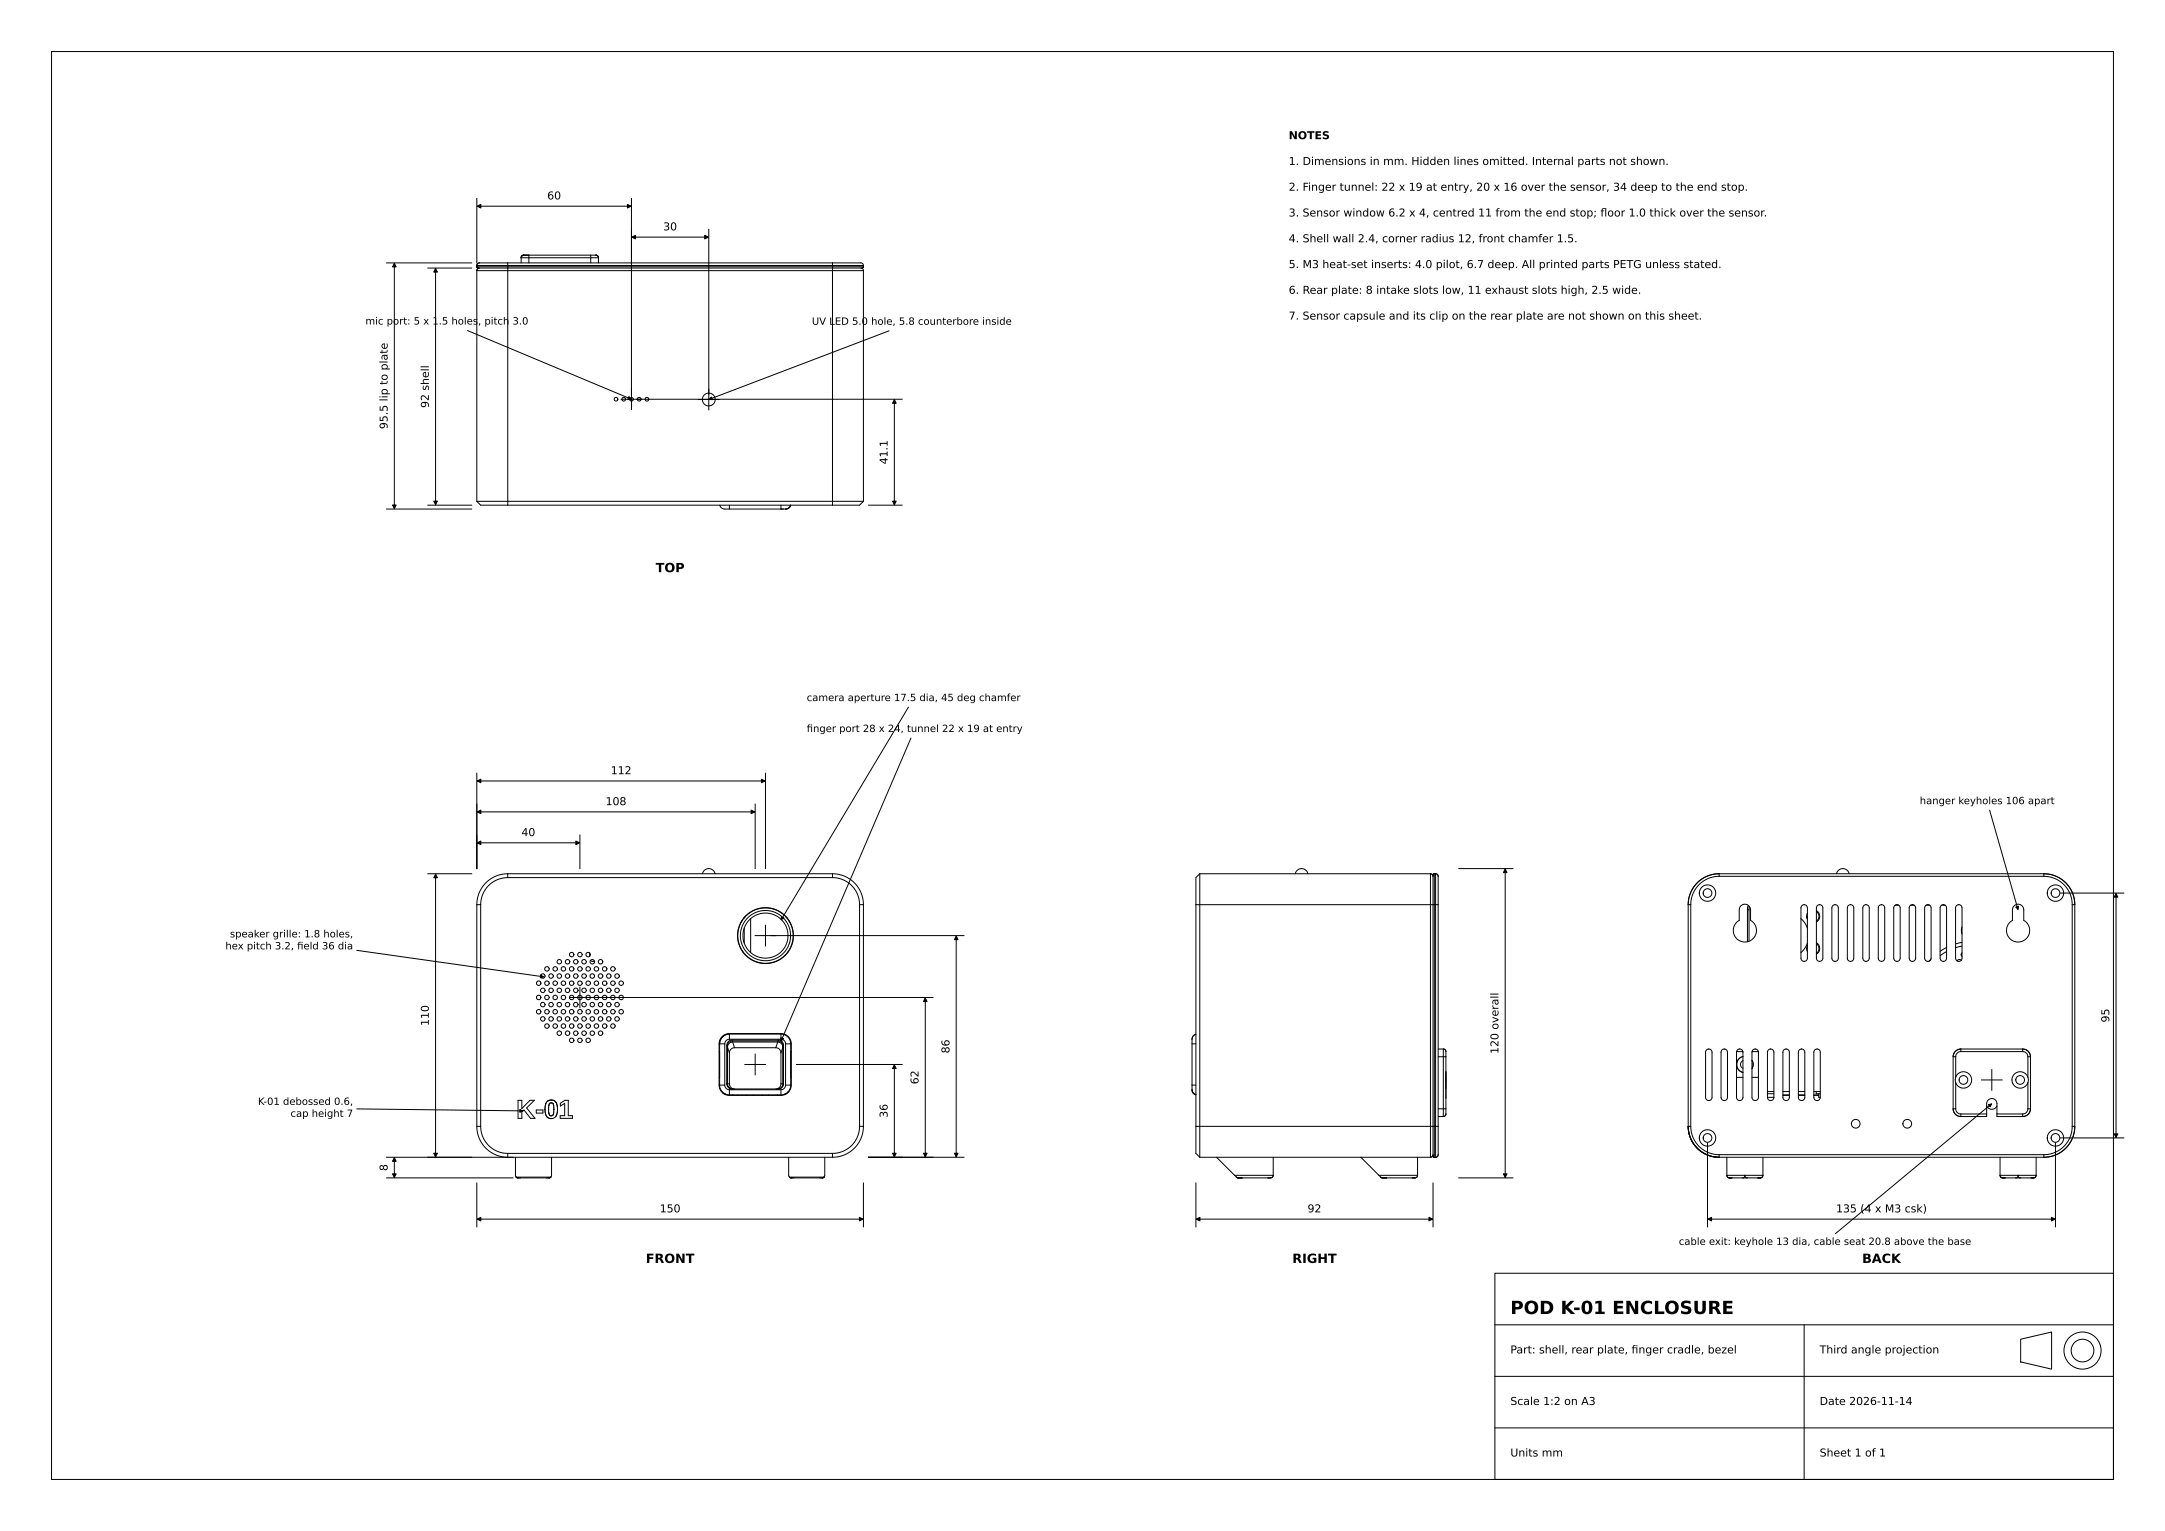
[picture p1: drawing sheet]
<svg xmlns="http://www.w3.org/2000/svg" width="420mm" height="297mm" viewBox="0 0 420 297" stroke-linecap="round" stroke-linejoin="round" font-family="sans-serif">
<g fill="none" stroke="#000" stroke-width=".19">
<path d="M10 10h400v277h-400zM92.5 38.5v12.5M92.6 40h29.8M122.5 38.5v40.9M75 51h16.5M76.5 51.1v47.6M83 52h8.5M84.5 52.1v45.8M92.5 51.8l.3 .2h5.7M92.5 52.5h6M92.5 51.8h6M92.5 51.5h6"/>
<path d="M92.5 51.5v.3M92.5 52.5v44.8M93 52a.5 .5 0 0 0-.5 .5M98.5 51h-4.3a2.07 2.07 0 0 0-1.6 .1l-.1 .4M98.5 52v.5M98.5 51.8v.2M98.5 51v.5M98.5 51.5v.3M98.5 52.5v45.5M98.5 52h63M98.5 51h63M98.5 52.5h63"/>
<path d="M98.5 51.8h63M98.5 51.5h63M101.1 50h1.5M101.1 50v1M101.6 49.5h.1M101.6 49.5a.5 .5 0 0 0-.5 .5M101.6 49.5h1M102.6 49.5v.5M102.6 49.5h12M102.6 50v1M102.6 50h12M114.6 49.5h1"/>
<path d="M114.6 50h1.5M114.6 49.5v.5M114.6 50v1M115.6 49.5a.5 .5 0 0 1 .5 .5M115.6 49.5h.1M115.7 49.5h.1M116.1 50v1M122.6 46h14.8M137.5 44.5v35M161.5 51h4.3a2.07 2.07 0 0 1 1.6 .1l.1 .4M161.5 52v.5M161.5 52.5h6"/>
<path d="M161.5 51.8v.2M161.5 51.8h6M161.5 51v.5M161.5 51.5h6M161.5 51.5v.3M161.5 52.5v45.5M167 52a.5 .5 0 0 1 .5 .5M167.5 51.8l-.3 .2h-5.7M167.5 51.5v.3M167.5 52.5v44.8M90.7 64.1l31.7 13.3M120.5 77.5h54.5"/>
<path d="M135.5 77.5h4M172.5 64.2l-34.9 13.3M173.5 77.5v20.4M75 98.8h16.5M83 98h8.5M92.5 97.3h75M92.5 97.3l.8 .7h5.2M98.5 98h63M139.6 98a1.64 1.64 0 0 0 1.9 .8M141.5 98v.8M141.5 98.8h10M151.5 98.8h.5"/>
<path d="M151.5 98v.8M153.4 98a1.64 1.64 0 0 1-1.9 .8M167.5 97.3l-.8 .7h-5.2M168.5 98h6.5M176.2 137.2l-24.7 41.2M92.5 150v18.5M92.6 157.5h53.8M92.6 151.5h55.8M146.5 156v12.5M148.5 150v18.5M176.7 143.2l-25.2 58.7M386 157.2l5.5 19.2"/>
<path d="M83 169.5h8.5M84.5 169.6v54.8M92.5 175.5v43M92.5 175.5h.8M92.6 163.5h19.8M93.3 175.5v43M98.5 169.5a6 6 0 0 0-6 6M98.5 170.2a5.3 5.3 0 0 0-5.2 5.3M98.5 170.2h63M98.5 169.5h63M98.5 169.5v.7M112.5 162v6.5"/>
<path d="M136.3 169.5a1.25 1.25 0 0 1 1.2-1 1.25 1.25 0 0 1 1.2 1M143.8 178.9h-.1M144 178.6l-.1 .1M144.3 178v.1M144.4 178v.1M144.5 177.8v.1M145.6 178.2v6.6M148.5 179.5v4M152.5 177.8v.1M152.7 178v.1M153 178.6l.1 .1M153.2 178.9h.1"/>
<path d="M161.5 170.2a5.3 5.3 0 0 1 5.2 5.3M161.5 169.5a6 6 0 0 1 6 6M161.5 169.5v.7M166.7 175.5v43M166.7 175.5h.8M167.5 175.5v43M232 175.5h45.5M232 175.5v43M232.8 169.5l-.8 .7v5.3M232.8 169.5v55M232.8 169.5h44.7M251.3 169.5a1.25 1.25 0 0 1 1.2-1 1.25 1.25 0 0 1 1.2 1"/>
<path d="M277.5 169.5a.5 .5 0 0 1 .5 .5M277.5 169.5v6M277.5 175.5h.5M277.5 175.5v43M278 175.5h.3M278 175.5v43M278.3 169.5l-.3 .3v5.7M278.3 169.5v6M278.3 169.5h.2M278.3 175.5h.2M278.3 175.5v43M278.5 169.5a.5 .5 0 0 1 .5 .5v5.5"/>
<path d="M278.5 169.5v6M278.5 175.5h.5M278.5 175.5v43M279 175.5v43M283 168.5h10.5M292 168.6v59.8M327.5 175.5h.5M327.5 175.5v43M328 175.5v43M333.5 169.5a6 6 0 0 0-6 6M333.5 170a5.5 5.5 0 0 0-5.5 5.5M333.5 169.5v.5"/>
<path d="M333.5 169.5h63M333.5 170h63M337.8 175.7a1.1 1.1 0 0 1 1.2-.2 1.1 1.1 0 0 1 .6 1v2a2.25 2.25 0 0 1 .6 3.4 2.25 2.25 0 0 1-3.4 0 2.25 2.25 0 0 1 .6-3.4v-2zM339 176.5h.3M339 176.5v6.2M339.2 175.6l-.2 .9M339.3 176.5v6.1M339.4 175.9l-.1 .6M349.4 178.2l.7 .8 .5 1M350 175.5a.62 .62 0 0 0-.6 .6v9.8a.62 .62 0 0 0 .6 .6M350 175.5h.1M350 175.5a.62 .62 0 0 1 .6 .6v9.8a.62 .62 0 0 1-.6 .6"/>
<path d="M350.5 177.8l.1 .2M350.5 177.9l.1 .2M350.6 177.2a1.27 1.27 0 0 0 0 1.1M352.4 176.8a1.13 1.13 0 0 1 0 1.9M352.4 176.6a1.27 1.27 0 0 1 0 2.3M352.6 175.7l.4-.2a.62 .62 0 0 1 .6 .6v9.8a.63 .63 0 0 1-.6 .6 .63 .63 0 0 1-.6-.6v-9.8zM356 175.5a.62 .62 0 0 0-.6 .6v9.8a.62 .62 0 0 0 .6 .6M356 175.5h.1M356 175.5a.62 .62 0 0 1 .6 .6v9.8a.62 .62 0 0 1-.6 .6M356.3 169.5a1.25 1.25 0 0 1 1.2-1 1.25 1.25 0 0 1 1.2 1M359 175.5a.62 .62 0 0 0-.6 .6v9.8a.62 .62 0 0 0 .6 .6M359 175.5h.1"/>
<path d="M359 175.5a.62 .62 0 0 1 .6 .6v9.8a.62 .62 0 0 1-.6 .6M362 175.5a.62 .62 0 0 0-.6 .6v9.8a.62 .62 0 0 0 .6 .6M362 175.5h.1M362 175.5a.62 .62 0 0 1 .6 .6v9.8a.62 .62 0 0 1-.6 .6M365 175.5a.62 .62 0 0 0-.6 .6v9.8a.62 .62 0 0 0 .6 .6M365 175.5h.1M365 175.5a.62 .62 0 0 1 .6 .6v9.8a.62 .62 0 0 1-.6 .6M367.7 175.6h.6M368 175.5a.62 .62 0 0 0-.6 .6v9.8a.62 .62 0 0 0 .6 .6M368 175.5h.1M368 175.5a.62 .62 0 0 1 .6 .6v9.8a.62 .62 0 0 1-.6 .6M370.7 175.6h.6"/>
<path d="M371 175.5a.62 .62 0 0 0-.6 .6v9.8a.62 .62 0 0 0 .6 .6M371 175.5h.1M371 175.5a.62 .62 0 0 1 .6 .6v9.8a.62 .62 0 0 1-.6 .6M373.6 175.7l.4-.2a.62 .62 0 0 1 .6 .6v9.8a.63 .63 0 0 1-.6 .6 .63 .63 0 0 1-.6-.6v-9.8zM373.7 175.6h.6M376.7 175.6h.6M377 175.5a.62 .62 0 0 0-.6 .6v9.8a.62 .62 0 0 0 .6 .6M377 175.5h.1M377 175.5a.62 .62 0 0 1 .6 .6v9.8a.62 .62 0 0 1-.6 .6M380 175.5a.62 .62 0 0 0-.6 .6v9.8a.62 .62 0 0 0 .6 .6M380 175.5h.1M380 175.5a.62 .62 0 0 1 .6 .6v9.8a.62 .62 0 0 1-.6 .6"/>
<path d="M380.6 179.8l-.1 .7 .1 .7M390.8 175.7a1.1 1.1 0 0 1 1.2-.2 1.1 1.1 0 0 1 .6 1v2a2.25 2.25 0 0 1 .6 3.4 2.25 2.25 0 0 1-3.4 0 2.25 2.25 0 0 1 .6-3.4v-2zM396.5 169.5a6 6 0 0 1 6 6M396.5 170a5.5 5.5 0 0 1 5.5 5.5M396.5 169.5v.5M399.8 173.2h12.2M402 175.5h.5M402 175.5v43M402.5 175.5v43M410.5 173.3v47.4M69.2 184.4l36.2 5.1M110.5 193.5h70.5"/>
<path d="M112.5 191.5v4M114.4 184.8v.7M114.5 186.3l.5 .2M115 186.5h.1M115.3 186.4l-.3 .1M143.3 182.9h.1M143.3 182.7h-.1M144.2 184.7h.1M144.3 184.8h-.1M144.4 180v3M146.5 181.5h40.5M152.7 184.8h.1"/>
<path d="M152.8 184.7h.1M153.7 182.7h.1M153.7 182.9h.1M179.5 193.6v30.8M185.5 181.6v42.8M350 186.5h.1M350.6 183.4a1.27 1.27 0 0 0 0 1.2M350.6 183l-.5 1-.7 .8M352.4 183.1a1.13 1.13 0 0 1 0 1.8M352.4 182.9a1.27 1.27 0 0 1 0 2.2M356 186.5h.1M359 186.5h.1"/>
<path d="M362 186.5h.1M365 186.5h.1M368 186.5h.1M371 186.5h.1M374.6 186.1l-.3 .3M377 186.5h.1M377.6 184.6l-1.2 .8M377.6 183.8l-1.2 .7M380 186.5h.1M380.5 186.3a.45 .45 0 0 0-.8 .1M380.6 184.8a.45 .45 0 0 0 0 .7M380.6 183.5l-1.2 .3"/>
<path d="M380.6 182.8l-1.2 .3M69.2 215.1l32.2 .4M92.5 218.5a6 6 0 0 0 6 6v-.8M92.5 218.5h.8M93.3 218.5a5.2 5.2 0 0 0 5.2 5.2M100.5 213.5h.7v1.5l1.6-1.5h.9l-1.5 1.4 1.6 2.1h-.9l-1.2-1.7-.5 .4v1.3h-.7zM104 215.3h1.3v.6h-1.3zM105.7 215.2a1.44 1.44 0 0 0 1.2 1.8M105.7 215.2a1.46 1.46 0 0 0 .8 1.7h.1M105.7 215.2h.1M105.7 215h.1M105.7 214.8h.1"/>
<path d="M105.8 214.7h.1M105.8 214.5v.1M105.9 214.2l-.2 1M105.9 214.2l-.1 .1M105.9 214.1v.1M105.9 214h.1M106 213.9v.1M106.2 213.7h-.1M106.3 213.6l-.4 .6M106.4 215.2v.1M106.4 215.2l.1 .7M106.4 215.1v.1"/>
<path d="M106.4 214.9h.1M106.4 215.5h.1M106.4 214.8h.1M106.5 215.8v.1M106.5 214.4h.1M106.5 214.4l-.1 .8M106.5 215.9v.1M106.5 215.9l.1 .4M106.5 213.5l-.2 .1M106.5 216.1h.1M106.5 214.2v.1M106.6 213.4l-.1 .1"/>
<path d="M106.6 214.2h.1M106.6 216.3h.1M106.6 214.1h.1M106.6 214.1l-.1 .3M106.6 216.3l.3 .2M106.7 214l-.1 .1M106.7 216.4l.2 .1M106.8 214h-.1M106.8 213.4h-.1M106.9 217h.1M107 217h.1M106.9 213.9l.3 .2"/>
<path d="M106.9 213.9h.1M106.9 213.9l-.3 .2M107 213.4l.5 .1 .4 .3M107 213.4l-.7 .2M107 213.4h-.1M107 216.4l-.1 .1M107.2 216.3l-.3 .2M107.2 214.1h.1M107.2 214.1l.2 .3M107.3 216.3h-.1M107.3 214.1v.1M107.3 216.2h.1"/>
<path d="M107.4 214.2v.1M107.4 216.1h-.1M107.4 214.4h.1M107.4 215.9v.1M107.4 215.9l-.2 .4M107.4 214.4v.1M107.4 214.4v.8M107.4 215.9h.1M107.4 215.8h.1M107.4 214.6h.1M107.4 215.7h.1M107.4 214.8v.1"/>
<path d="M107.4 215.5h.1M107.4 215.1v.1M107.4 215.2v.1M107.4 215.2v.7M107.8 216.5l-.4 .4-.5 .1M107.8 216.5v.1M107.9 216.5h.1M107.9 213.8l.2 1.4M107.9 213.8v.1M107.9 213.9l.2 .9M108 216.3l-.1 .1M108 216.1v.1"/>
<path d="M108.1 215.9v.1M108.1 215.7v.1M108.1 214.9v.1M108.1 215.2h.1M108.1 215.2l-.3 1.3M108.1 215.2v.2M108.7 214l.9-.5h.6v2.9h.8v.6h-2.3v-.6h.8v-2.4l-.8 .6zM139.5 209h.1M139.5 204h.1M139.6 210.5a1.9 1.9 0 0 0 1.9 1.9M139.6 202.5h1M139.6 210.5h1"/>
<path d="M139.6 202.5v8M140.1 201.1l.8-.5 .6-.1h10a2 2 0 0 1 2 2v8a2 2 0 0 1-2 2h-10a2 2 0 0 1-2-2v-8l.1-.6zM140.2 211.9v.1M140.4 212.2h.2M140.6 210.5a.9 .9 0 0 0 .9 .9M140.6 202.5v8M140.7 212.2v.1M141 210.3a1.18 1.18 0 0 0 1.6 1h7.2a2.25 2.25 0 0 0 2-.5l.2-.5M141 202.8v7.5M141 210.3h.1M141 202.8l.1 .2M141.1 210.3a1 1 0 0 0 1 .9"/>
<path d="M141.1 203v7.3M141.1 203.1v7.2M141.1 210.3a1 1 0 0 0 1 1M141.1 203.1l.4 1.2M141.1 210.3h.4M141.5 200.6a1.9 1.9 0 0 0-1.9 1.9M141.5 210.3a1 1 0 0 0 1 1M141.5 201.6a.9 .9 0 0 0-.9 .9M141.5 200.6v1M141.5 211.4v1M141.5 200.6h10M141.5 212.4h10"/>
<path d="M141.5 204.3v6M141.5 201.6h10M141.5 211.4h10M142 201.8h9M142 201.8a1 1 0 0 0-1 1M142 201.8l.1 .2M142.1 202a1 1 0 0 0-1 1M142.1 202h.1M142.1 211.2h.1M142.1 202h8.8M142.1 202.1a1 1 0 0 0-1 1M142.1 202.1h8.8"/>
<path d="M142.1 202.1l.4 1.2M142.2 212.4v.1M142.5 203.3a1 1 0 0 0-1 1M142.5 203.3h8M143.1 212.4v.1M144.5 206.5h4M144.9 212.4v.1M146.1 212.4v.1M146.5 204.5v4M147.9 212.4v.1M149.1 212.4v.1M150.5 203.3a1 1 0 0 1 1 1"/>
<path d="M150.8 212.4v.1M150.9 202.1a1 1 0 0 1 1 1M150.9 202.1l-.4 1.2M150.9 211.3h.1M150.9 202h.1M150.9 202a1 1 0 0 1 1 1M151 201.8a1 1 0 0 1 1 1M151 201.8l-.1 .2M151.5 200.6a1.9 1.9 0 0 1 1.9 1.9M151.5 210.3a1 1 0 0 1-1 1M151.5 200.6v1M151.5 201.6a.9 .9 0 0 1 .9 .9"/>
<path d="M151.5 211.4v1M151.5 210.3h.4M151.5 204.3v6M151.9 203.1v7.2M151.9 210.3a1 1 0 0 1-1 1M151.9 203.1l-.4 1.2M151.9 210.3a1 1 0 0 1-1 .9M151.9 203v7.3M151.9 210.3h.1M152 202.8v7.5M152 202.8l-.1 .2M152.3 212.2v.1"/>
<path d="M152.4 212.2h.2M152.4 202.5h1M152.4 210.5h1M152.4 210.5a.9 .9 0 0 1-.9 .9M152.4 202.5v8M152.8 211.9v.1M153.4 210.5a1.9 1.9 0 0 1-1.9 1.9M153.4 209h.1M153.4 204h.1M153.4 202.5v8M154.5 206.5h20.5M166.7 218.5a5.2 5.2 0 0 1-5.2 5.2"/>
<path d="M166.7 218.5h.8M167.5 218.5a6 6 0 0 1-6 6M173.5 206.6v17.8M231.3 210.5a1.64 1.64 0 0 0 .7 1.9M231.3 202.5h.7M231.3 210.5h.7M231.3 202.5v8M232 218.5v5.2l.8 .8M232 200.6a1.64 1.64 0 0 0-.7 1.9M232 218.5h45.5M277.5 218.5v6M277.5 218.5h.5"/>
<path d="M278 218.5v5.8l.3 .2M278 218.5h.3M278.3 218.5v6M278.3 218.5h.2M278.5 218.5v6M278.5 218.5h.5M279 218.5v4.3a2.07 2.07 0 0 1-.1 1.6l-.4 .1M279 203.5h1M279 216.6h1M279 205h1M279 215.1h1M280 203.5a.7 .7 0 0 1 .5 1v.5"/>
<path d="M280 203.5v1.5M280 215.1v1.5M280 205h.5M280 215.1h.5M280 205v10.1M280.5 207.9v3.2zM280.5 215.1v.9a.52 .52 0 0 1-.5 .6M280.5 205v10.1M327.5 218.5a6 6 0 0 0 6 6M327.5 218.5h.5M328 218.5a5.5 5.5 0 0 0 5.5 5.5M331.5 203.5a.62 .62 0 0 0-.6 .6v8.8a.62 .62 0 0 0 .6 .6"/>
<path d="M331.5 203.5h.1M331.5 213.5h.1M331.5 203.5a.62 .62 0 0 1 .6 .6v8.8a.62 .62 0 0 1-.6 .6M334.5 203.5a.62 .62 0 0 0-.6 .6v8.8a.62 .62 0 0 0 .6 .6M334.5 203.5h.1M334.5 213.5h.1M334.5 203.5a.62 .62 0 0 1 .6 .6v8.8a.62 .62 0 0 1-.6 .6M336.9 209h1.2M336.9 204h1.2M337.5 203.5a.62 .62 0 0 0-.6 .6v8.8a.62 .62 0 0 0 .6 .6M337.5 203.5h.1M337.5 213.5h.1"/>
<path d="M337.5 203.5a.62 .62 0 0 1 .6 .6v8.8a.62 .62 0 0 1-.6 .6M338.1 205.7a.85 .85 0 0 0-.5 .8 .85 .85 0 0 0 .5 .8M338.1 204.9a1.6 1.6 0 0 0-1.2 1.6 1.6 1.6 0 0 0 1.2 1.6M339.9 205.7a1.56 1.56 0 0 1 0 1.6 1.59 1.59 0 0 0 0-1.6zM339.9 209h1.2M339.9 204h1.2M340.5 203.5a.62 .62 0 0 0-.6 .6v8.8a.62 .62 0 0 0 .6 .6M340.5 203.5h.1M340.5 213.5h.1M340.5 203.5a.62 .62 0 0 1 .6 .6v8.8a.62 .62 0 0 1-.6 .6M342.9 212.9a.62 .62 0 0 0 .6 .6M342.9 212.2h1.2"/>
<path d="M342.9 212.9h1.2M342.9 211.8h1.2M343.5 203.5a.62 .62 0 0 0-.6 .6v8.8M343.5 203.5h.1M343.5 213.5h.1M343.5 203.5a.62 .62 0 0 1 .6 .6v8.8M344.1 212.9a.62 .62 0 0 1-.6 .6M345.9 212.5h1.2M345.9 212.4h1.2M345.9 211.8h1.2M346.1 203.7l.4-.2a.62 .62 0 0 1 .6 .6v8.8a.63 .63 0 0 1-.6 .6 .63 .63 0 0 1-.6-.6v-8.8zM348.9 212.5h1.2"/>
<path d="M348.9 212.4h1.2M348.9 211.8h1.2M349.5 203.5a.62 .62 0 0 0-.6 .6v8.8a.62 .62 0 0 0 .6 .6M349.5 203.5h.1M349.5 213.5h.1M349.5 203.5a.62 .62 0 0 1 .6 .6v8.8a.62 .62 0 0 1-.6 .6M351.9 212.5h.9M351.9 212.4h.9M351.9 211.8h1.2M352.3 211.8v.4h.8M352.5 203.5a.62 .62 0 0 0-.6 .6v8.8a.62 .62 0 0 0 .6 .6M352.5 203.5h.1"/>
<path d="M352.5 213.5h.1M352.5 203.5a.62 .62 0 0 1 .6 .6v8.8M352.8 212.2v.7h.3M353.1 212.9a.62 .62 0 0 1-.6 .6M378.9 215.1a1.5 1.5 0 0 0 1.5 1.5M378.9 205h.5M378.9 215.1h.5M378.9 205v10.1M379.4 209a1.6 1.6 0 0 1 2.5-.8 1.6 1.6 0 0 1 0 2.6 1.6 1.6 0 0 1-2.5-.8M379.4 209v1M379.4 215.1a1 1 0 0 0 1 1M379.4 205v4"/>
<path d="M379.4 210v5.1M380.4 203.5a1.5 1.5 0 0 0-1.5 1.5M380.4 204a1 1 0 0 0-1 1M380.4 203.5v.5M380.4 216.1v.5M380.4 204h12M380.4 203.5h12M380.4 216.1h5M384.4 209.5h4M385.4 214.6a1.1 1.1 0 0 0 1 .6 1.1 1.1 0 0 0 1-.6M385.4 216.1v-2a1 1 0 0 1 1-1 1 1 0 0 1 1 1v2M385.4 216.1v.5h-5"/>
<path d="M386.3 214.2l-30.2 25.1M386.4 207.5v4M387.4 216.1v.5h5M387.4 216.1h5M392.4 203.5a1.5 1.5 0 0 1 1.5 1.5M392.4 216.1v.5M392.4 204a1 1 0 0 1 1 1M392.4 203.5v.5M393.4 209v1M393.4 209a1.6 1.6 0 0 0-2.5-.8 1.6 1.6 0 0 0 0 2.6 1.6 1.6 0 0 0 2.5-.8M393.4 205h.5M393.4 215.1h.5"/>
<path d="M393.4 215.1a1 1 0 0 1-1 1M393.4 205v4M393.4 210v5.1M393.9 215.1a1.5 1.5 0 0 1-1.5 1.5M393.9 205v10.1M402 218.5h.5M402 218.5a5.5 5.5 0 0 1-5.5 5.5M402.5 218.5a6 6 0 0 1-6 6M75 224.5h86.5M75 228.5h24.5M76.5 224.6v3.8M92.5 229.5v8.5"/>
<path d="M92.6 236.5h74.8M98.5 223.7h63M100 224.5v3.5l.1 .4M100.1 228.4l.4 .1h6l.4-.1M100.1 228.4h6.8M107 224.5v3.5l-.1 .4M153 224.5v3.5l.1 .4M153.1 228.4l.4 .1h6l.4-.1M153.1 228.4h6.8M160 224.5v3.5l-.1 .4M161.5 223.7v.8M167.5 229.5v8.5"/>
<path d="M168.5 224.5h18.5M232 229.5v8.5M232.1 236.5h45.8M232.8 224.5h44.7M236 224.5l3.5 3.5M239.5 228l.7 .5h6.3a.5 .5 0 0 0 .5-.5M239.5 228h7.5M247 224.5v3.5M264 224.5l3.5 3.5M267.5 228l.7 .5h6.3a.5 .5 0 0 0 .5-.5M267.5 228h7.5M275 224.5v3.5"/>
<path d="M278 224a.5 .5 0 0 1-.5 .5M278 229.5v8.5M278.3 224.5h.2M283 228.5h10.5M331.3 221.8v16.2M331.3 236.5h67.4M333.5 224v.5M333.5 224.5h63M333.5 224h63M335 228a.5 .5 0 0 0 .5 .5M335 228h7M335 224.5v3.5"/>
<path d="M335.1 228.4l.4 .1M338 228.5h1M338.5 228l-.3 .5h-2.7M338.5 228l.3 .5h2.7M341.9 228.4l-.4 .1M342 228a.5 .5 0 0 1-.5 .5M342 224.5v3.5M388 228a.5 .5 0 0 0 .5 .5M388 228h7M388 224.5v3.5M388.1 228.4l.4 .1M391 228.5h1"/>
<path d="M391.5 228l-.3 .5h-2.7M391.5 228l.3 .5h2.7M394.9 228.4l-.4 .1M395 228a.5 .5 0 0 1-.5 .5M395 224.5v3.5M396.5 224v.5M398.7 221.8v16.2M399.8 220.8h12.2M290 247h120v40h-120zM290 257h120M350 257v30M392 259.8l6-1.4v7.2l-6-1.4z"/>
<path d="M290 277h120M290 267h120"/>
<circle cx="119.5" cy="77.5" r=".38"/>
<circle cx="121" cy="77.5" r=".37"/>
<circle cx="122.5" cy="77.5" r=".38"/>
<circle cx="124" cy="77.5" r=".37"/>
<circle cx="125.5" cy="77.5" r=".38"/>
<circle cx="137.5" cy="77.5" r="1.25"/>
<circle cx="331.2" cy="173.3" r="1.6"/>
<circle cx="331.3" cy="173.3" r=".85"/>
<circle cx="398.7" cy="173.3" r="1.6"/>
<circle cx="398.7" cy="173.3" r=".85"/>
<circle cx="104.5" cy="190.7" r=".45"/>
<circle cx="104.5" cy="193.5" r=".45"/>
<circle cx="104.5" cy="196.3" r=".45"/>
<circle cx="105.3" cy="192.1" r=".45"/>
<circle cx="105.3" cy="197.7" r=".45"/>
<circle cx="105.3" cy="189.3" r=".45"/>
<circle cx="105.3" cy="194.9" r=".45"/>
<circle cx="106.1" cy="190.7" r=".45"/>
<circle cx="106.1" cy="196.3" r=".45"/>
<circle cx="106.1" cy="193.5" r=".45"/>
<circle cx="106.1" cy="199" r=".45"/>
<circle cx="106.1" cy="188" r=".45"/>
<circle cx="106.9" cy="192.1" r=".45"/>
<circle cx="106.9" cy="197.7" r=".45"/>
<circle cx="106.9" cy="194.9" r=".45"/>
<circle cx="106.9" cy="189.3" r=".45"/>
<circle cx="107.7" cy="190.7" r=".45"/>
<circle cx="107.7" cy="193.5" r=".45"/>
<circle cx="107.7" cy="199" r=".45"/>
<circle cx="107.7" cy="188" r=".45"/>
<circle cx="107.7" cy="196.3" r=".45"/>
<circle cx="108.5" cy="192.1" r=".45"/>
<circle cx="108.5" cy="197.7" r=".45"/>
<circle cx="108.5" cy="189.3" r=".45"/>
<circle cx="108.5" cy="194.9" r=".45"/>
<circle cx="108.5" cy="186.6" r=".45"/>
<circle cx="109.3" cy="190.7" r=".45"/>
<circle cx="109.3" cy="193.5" r=".45"/>
<circle cx="109.3" cy="196.3" r=".45"/>
<circle cx="109.3" cy="199" r=".45"/>
<circle cx="109.3" cy="188" r=".45"/>
<circle cx="110.1" cy="192.1" r=".45"/>
<circle cx="110.1" cy="197.7" r=".45"/>
<circle cx="110.1" cy="189.3" r=".45"/>
<circle cx="110.1" cy="186.6" r=".45"/>
<circle cx="110.1" cy="194.9" r=".45"/>
<circle cx="110.9" cy="190.7" r=".45"/>
<circle cx="110.9" cy="199" r=".45"/>
<circle cx="110.9" cy="196.3" r=".45"/>
<circle cx="110.9" cy="193.5" r=".45"/>
<circle cx="110.9" cy="188" r=".45"/>
<circle cx="110.9" cy="185.2" r=".45"/>
<circle cx="111.7" cy="192.1" r=".45"/>
<circle cx="111.7" cy="186.6" r=".45"/>
<circle cx="111.7" cy="189.3" r=".45"/>
<circle cx="111.7" cy="194.9" r=".45"/>
<circle cx="111.7" cy="197.7" r=".45"/>
<circle cx="112.5" cy="190.7" r=".45"/>
<circle cx="112.5" cy="199" r=".45"/>
<circle cx="112.5" cy="185.2" r=".45"/>
<circle cx="112.5" cy="188" r=".45"/>
<circle cx="112.5" cy="196.3" r=".45"/>
<circle cx="112.5" cy="193.5" r=".45"/>
<circle cx="113.3" cy="192.1" r=".45"/>
<circle cx="113.3" cy="197.7" r=".45"/>
<circle cx="113.3" cy="194.9" r=".45"/>
<circle cx="113.3" cy="189.3" r=".45"/>
<circle cx="113.3" cy="186.6" r=".45"/>
<circle cx="114.1" cy="190.7" r=".45"/>
<circle cx="114.1" cy="193.5" r=".45"/>
<circle cx="114.1" cy="185.2" r=".45"/>
<circle cx="114.1" cy="199" r=".45"/>
<circle cx="114.1" cy="188" r=".45"/>
<circle cx="114.1" cy="196.3" r=".45"/>
<circle cx="114.9" cy="192.1" r=".45"/>
<circle cx="114.9" cy="197.7" r=".45"/>
<circle cx="114.9" cy="189.3" r=".45"/>
<circle cx="114.9" cy="194.9" r=".45"/>
<circle cx="114.9" cy="186.6" r=".45"/>
<circle cx="115.7" cy="190.7" r=".45"/>
<circle cx="115.7" cy="193.5" r=".45"/>
<circle cx="115.7" cy="196.3" r=".45"/>
<circle cx="115.7" cy="199" r=".45"/>
<circle cx="115.7" cy="188" r=".45"/>
<circle cx="116.5" cy="192.1" r=".45"/>
<circle cx="116.5" cy="189.3" r=".45"/>
<circle cx="116.5" cy="197.7" r=".45"/>
<circle cx="116.5" cy="186.6" r=".45"/>
<circle cx="116.5" cy="194.9" r=".45"/>
<circle cx="117.3" cy="190.7" r=".45"/>
<circle cx="117.3" cy="196.3" r=".45"/>
<circle cx="117.3" cy="193.5" r=".45"/>
<circle cx="117.3" cy="199" r=".45"/>
<circle cx="117.3" cy="188" r=".45"/>
<circle cx="118.1" cy="192.1" r=".45"/>
<circle cx="118.1" cy="197.7" r=".45"/>
<circle cx="118.1" cy="189.3" r=".45"/>
<circle cx="118.1" cy="194.9" r=".45"/>
<circle cx="118.9" cy="190.7" r=".45"/>
<circle cx="118.9" cy="199" r=".45"/>
<circle cx="118.9" cy="193.5" r=".45"/>
<circle cx="118.9" cy="188" r=".45"/>
<circle cx="118.9" cy="196.3" r=".45"/>
<circle cx="119.7" cy="192.1" r=".45"/>
<circle cx="119.7" cy="197.7" r=".45"/>
<circle cx="119.7" cy="189.3" r=".45"/>
<circle cx="119.7" cy="194.9" r=".45"/>
<circle cx="120.5" cy="190.7" r=".45"/>
<circle cx="120.5" cy="193.5" r=".45"/>
<circle cx="120.5" cy="196.3" r=".45"/>
<circle cx="148.5" cy="181.5" r="5.4"/>
<circle cx="148.5" cy="181.5" r="4.9"/>
<circle cx="148.5" cy="181.5" r="4.4"/>
<circle cx="108.5" cy="200.4" r=".45"/>
<circle cx="110.1" cy="200.4" r=".45"/>
<circle cx="110.9" cy="201.8" r=".45"/>
<circle cx="111.7" cy="200.4" r=".45"/>
<circle cx="112.5" cy="201.8" r=".45"/>
<circle cx="113.3" cy="200.4" r=".45"/>
<circle cx="114.1" cy="201.8" r=".45"/>
<circle cx="114.9" cy="200.4" r=".45"/>
<circle cx="116.5" cy="200.4" r=".45"/>
<circle cx="360" cy="218" r=".85"/>
<circle cx="370" cy="218" r=".85"/>
<circle cx="380.9" cy="209.5" r=".85"/>
<circle cx="391.9" cy="209.5" r=".85"/>
<circle cx="331.2" cy="220.8" r="1.6"/>
<circle cx="331.3" cy="220.8" r=".85"/>
<circle cx="398.7" cy="220.8" r="1.6"/>
<circle cx="398.8" cy="220.8" r=".85"/>
<circle cx="404" cy="262" r="2.2"/>
<circle cx="404" cy="262" r="3.6"/>
</g>
<g fill="#000" stroke="#000" stroke-width=".19">
<path d="M121.7 39.6l.7 .4-.7 .4zM76.5 51.1l.4 .7h-.8zM84.5 52.1l.4 .7h-.8zM92.6 40l.7-.4v.8zM122.6 46l.7-.4v.8zM136.7 45.6l.7 .4-.7 .4zM122 76.9l.4 .5-.6 .1zM138 77l.2 .5h-.6zM173.5 77.5l.4 .7h-.8zM76.1 98h.8l-.4 .7zM84.1 97.2h.8l-.4 .7zM173.1 97.2h.8l-.4 .7z"/>
<path d="M92.6 157.5l.7-.4v.8zM92.6 151.5l.7-.4v.8zM145.7 157.1l.7 .4-.7 .4zM147.7 151.1l.7 .4-.7 .4zM84.5 169.6l.4 .7h-.8zM92.6 163.5l.7-.4v.8zM111.7 163.1l.7 .4-.7 .4zM151.6 177.8l.5 .3-.6 .3zM292 168.6l.4 .7h-.8zM391.1 176l.5-.2-.1 .6zM410.5 173.3l.4 .7h-.8zM104.9 189.1l.5 .4-.6 .2z"/>
<path d="M179.5 193.6l.4 .7h-.8zM185.5 181.6l.4 .7h-.8zM100.9 215.2l.5 .3-.5 .3zM151.5 201.3l.5 .2-.5 .4zM173.5 206.6l.4 .7h-.8zM385.7 214.3l.6-.1-.2 .5zM410.1 220h.8l-.4 .7zM76.5 224.6l.4 .7h-.8zM76.1 227.7h.8l-.4 .7zM84.1 223.7h.8l-.4 .7zM92.6 236.5l.7-.4v.8zM166.7 236.1l.7 .4-.7 .4z"/>
<path d="M173.1 223.7h.8l-.4 .7zM179.1 223.7h.8l-.4 .7zM185.1 223.7h.8l-.4 .7zM232.1 236.5l.7-.4v.8zM277.2 236.1l.7 .4-.7 .4zM291.6 227.7h.8l-.4 .7zM331.3 236.5l.7-.4v.8zM398 236.1l.7 .4-.7 .4z"/>
</g>
<text font-size="3.5" x="293" y="254.9">POD K-01 ENCLOSURE</text>
<g font-size="2.5">
<text x="127.2" y="111">TOP</text>
<text x="125.3" y="245">FRONT</text>
<text x="250.7" y="245">RIGHT</text>
<text x="361.2" y="245">BACK</text>
</g>
<g font-size="2.1">
<text x="250" y="27">NOTES</text>
<text x="250" y="32">1. Dimensions in mm. Hidden lines omitted. Internal parts not shown.</text>
<text x="106.2" y="38.7">60</text>
<text x="250" y="37">2. Finger tunnel: 22 x 19 at entry, 20 x 16 over the sensor, 34 deep to the end stop.</text>
<text x="250" y="42">3. Sensor window 6.2 x 4, centred 11 from the end stop; foor 1.0 thick over the sensor.</text>
<text x="310.5" y="42">l</text>
<text x="128.7" y="44.7">30</text>
<text x="250" y="47">4. Shell wall 2.4, corner radius 12, front chamfer 1.5.</text>
<text x="250" y="52">5. M3 heat-set inserts: 4.0 pilot, 6.7 deep. All printed parts PETG unless stated.</text>
<text x="250" y="57">6. Rear plate: 8 intake slots low, 11 exhaust slots high, 2.5 wide.</text>
<text x="250" y="62">7. Sensor capsule and its clip on the rear plate are not shown on this sheet.</text>
<text x="75.2" y="83.2" transform="rotate(-90 75.2 83.2)">95.5 lip to plate</text>
<text x="83.2" y="79.1" transform="rotate(-90 83.2 79.1)">92 shell</text>
<text x="172.2" y="90.1" transform="rotate(-90 172.2 90.1)">41.1</text>
<text x="118.5" y="150.2">112</text>
<text x="117.5" y="156.2">108</text>
<text x="101.2" y="162.2">40</text>
<text x="83.2" y="199" transform="rotate(-90 83.2 199)">110</text>
<text x="409.2" y="198.3" transform="rotate(-90 409.2 198.3)">95</text>
<text x="184.2" y="204.3" transform="rotate(-90 184.2 204.3)">86</text>
<text x="290.7" y="204.5" transform="rotate(-90 290.7 204.5)">120 overall</text>
<text x="178.2" y="210.3" transform="rotate(-90 178.2 210.3)">62</text>
<text x="172.2" y="216.8" transform="rotate(-90 172.2 216.8)">36</text>
<text x="75.2" y="227.2" transform="rotate(-90 75.2 227.2)">8</text>
<text x="128" y="235.2">150</text>
<text x="253.7" y="235.2">92</text>
<text x="356.2" y="235.2">135 (4 x M3 csk)</text>
<text x="293" y="262.6">Part: shell, rear plate, fnger cradle, bezel</text>
<text x="316.5" y="262.6">i</text>
<text x="353" y="262.6">Third angle projection</text>
<text x="293" y="272.6">Scale 1:2 on A3</text>
<text x="353" y="272.5">Date 2026-11-14</text>
<text x="293" y="282.6">Units mm</text>
<text x="353" y="282.6">Sheet 1 of 1</text>
</g>
<g font-size="1.9">
<text x="70.9" y="63">mic port: 5 x 1.5 holes, pitch 3.0</text>
<text x="157.5" y="63">UV LED 5.0 hole, 5.8 counterbore inside</text>
<text x="156.5" y="136">camera aperture 17.5 dia, 45 deg chamfer</text>
<text x="156.5" y="142">fnger port 28 x 24, tunnel 22 x 19 at entry</text>
<text x="156.5" y="142">i</text>
<text x="372.4" y="156">hanger keyholes 106 apart</text>
<text x="43.7" y="184.2">hex pitch 3.2, feld 36 dia</text>
<text x="44.6" y="181.8">speaker grille: 1.8 holes,</text>
<text x="57.6" y="184.2">i</text>
<text x="50" y="214.3">K-01 debossed 0.6,</text>
<text x="56.4" y="216.7">cap height 7</text>
<text x="325.7" y="241.5">cable exit: keyhole 13 dia, cable seat 20.8 above the base</text>
</g>
</svg>
